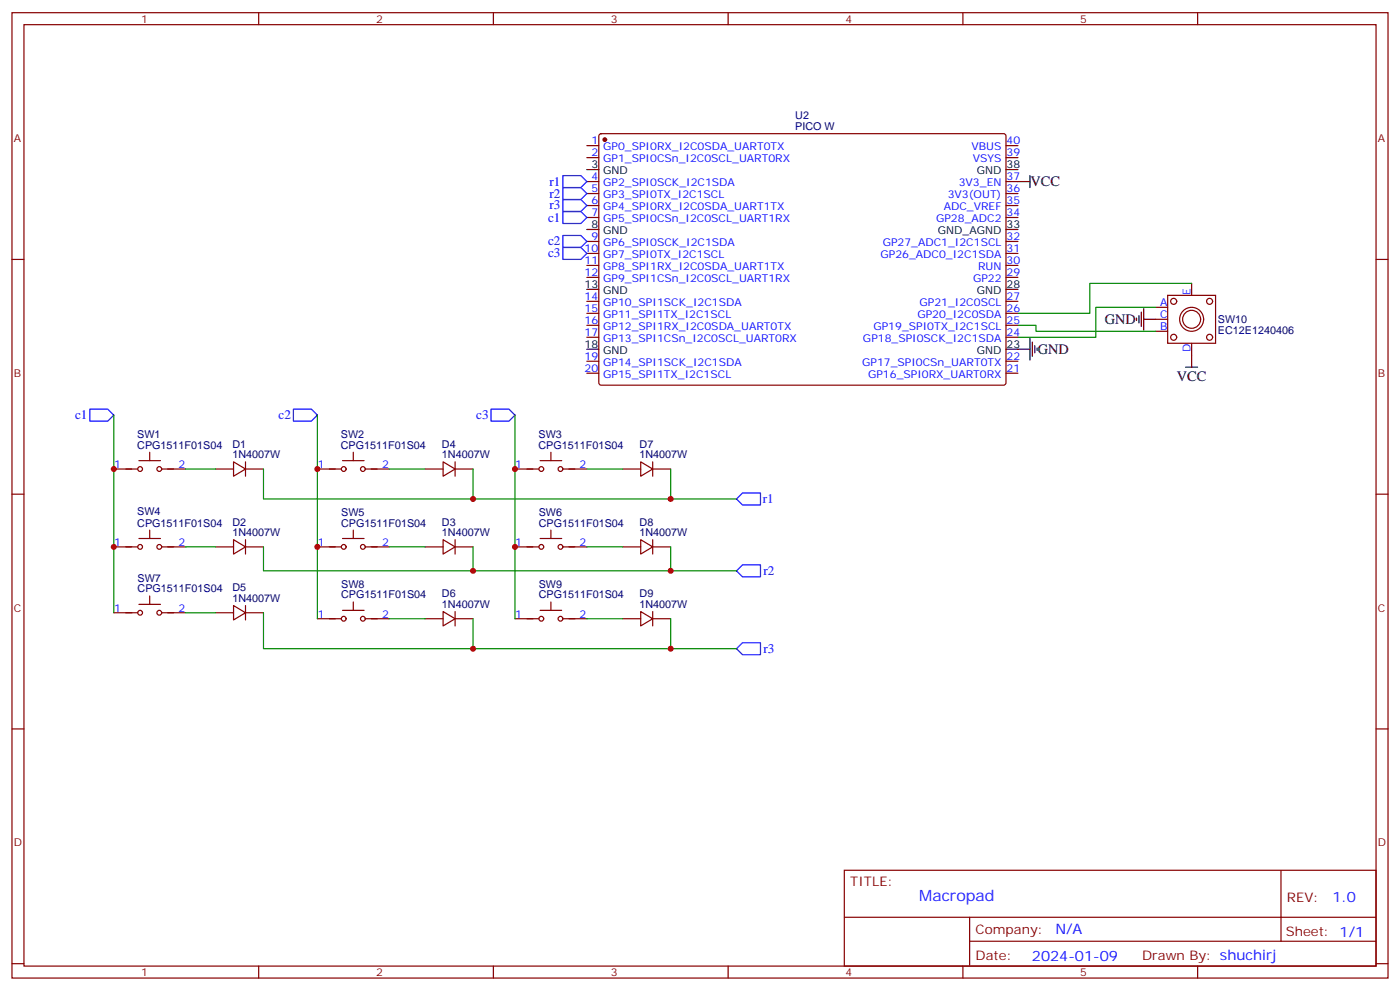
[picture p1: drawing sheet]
<svg xmlns="http://www.w3.org/2000/svg" width="412mm" height="292mm" viewBox="0 0 412 292" stroke-linecap="round" stroke-linejoin="round" font-family="sans-serif">
<g fill="none" stroke="#870000" stroke-width=".35">
<path d="M3.5 3.7h405.4v284.4h-405.4zM7.1 7.3h398.2v277.3h-398.2zM76.2 3.7v3.6M145.3 3.7v3.6M214.5 3.7v3.6M283.6 3.7v3.6M352.8 3.7v3.6M176.6 39.6l.5-.2h118.8l.4 .7v72.9l-.7 .5-118.8-.1-.4-.7v-72.6zM172.9 42.9h3.5M172.9 46.4h3.5M172.9 53.5h3.5M172.9 57h3.5"/>
<path d="M296.3 42.9h3.6M296.3 46.4h3.6M296.3 53.5h3.6M296.3 57h3.6M3.5 76.4h3.6M172.9 60.5h3.5M172.9 64.1h3.5M172.9 71.1h3.5M172.9 74.6h3.5M172.9 78.2h3.5M296.3 60.5h3.6M296.3 64.1h3.6"/>
<path d="M296.3 71.1h3.6M296.3 74.6h3.6M296.3 78.2h3.6M405.3 76.4h3.6M172.9 81.7h3.5M172.9 88.8h3.5M172.9 92.3h3.5M172.9 95.8h3.5M172.9 99.3h3.5M296.3 81.7h3.6M296.3 88.8h3.6M296.3 92.3h3.6"/>
<path d="M296.3 95.8h3.6M296.3 99.3h3.6M340.4 90.5h3.6M340.4 97.6h3.6M340.4 94.1h3.6M344 87h14.1v14.1h-14.1zM351 83.5v3.5M172.9 106.4h3.5M172.9 109.9h3.5M296.3 106.4h3.6M296.3 109.9h3.6M351 101.1v3.5"/>
<path d="M33.5 138.1h7.1M40.9 135.7h6.4M44.1 133.2v2.5M47.6 138.1h7.1M63.5 138.1h5.3M68.8 136l3.5 2.1-3.5 2.2zM72.3 138.1h5.3M72.3 136v4.3M93.5 138.1h7M100.9 135.7h6.3M104.1 133.2v2.5M107.6 138.1h7.1"/>
<path d="M125.2 138.1h5.3M130.5 136l3.6 2.1-3.6 2.2zM134.1 138.1h5.2M134.1 136v4.3M151.7 138.1h7M159.1 135.7h6.4M162.3 133.2v2.5M165.8 138.1h7.1M183.4 138.1h5.3M188.7 136l3.6 2.1-3.6 2.2zM192.3 138.1h5.3M192.3 136v4.3"/>
<path d="M3.5 145.6h3.6M40.9 158.6h6.4M44.1 156.1v2.5M68.8 159l3.5 2.1-3.5 2.1zM72.3 159v4.2M100.9 158.6h6.3M104.1 156.1v2.5M130.5 159l3.6 2.1-3.6 2.1zM134.1 159v4.2M159.1 158.6h6.4M162.3 156.1v2.5M188.7 159l3.6 2.1-3.6 2.1z"/>
<path d="M192.3 159v4.2M405.3 145.6h3.6M33.5 161.1h7.1M40.9 178h6.4M44.1 175.5v2.5M47.6 161.1h7.1M63.5 161.1h5.3M68.8 178.4l3.5 2.1-3.5 2.1zM72.3 161.1h5.3M72.3 178.4v4.2M93.5 161.1h7M100.9 179.8h6.3"/>
<path d="M104.1 177.3v2.5M107.6 161.1h7.1M125.2 161.1h5.3M134.1 161.1h5.2M151.7 161.1h7M159.1 179.8h6.4M162.3 177.3v2.5M165.8 161.1h7.1M183.4 161.1h5.3M192.3 161.1h5.3M33.5 180.5h7.1M47.6 180.5h7.1"/>
<path d="M63.5 180.5h5.3M72.3 180.5h5.3M93.5 182.2h7M107.6 182.2h7.1M125.2 182.2h5.3M130.5 180.1l3.6 2.1-3.6 2.2zM134.1 182.2h5.2M134.1 180.1v4.3M151.7 182.2h7M165.8 182.2h7.1M183.4 182.2h5.3M188.7 180.1l3.6 2.1-3.6 2.2z"/>
<path d="M192.3 182.2h5.3M192.3 180.1v4.3M3.5 214.7h3.6M405.3 214.7h3.6M248.7 256.3h156.6v28.3h-156.6zM377.3 256.4v20.8M248.7 270.2h156.5M285.6 277.2h119.6M285.6 270.2v14.1M3.5 283.8h3.6M76.2 284.6v3.5M145.3 284.6v3.5"/>
<path d="M214.5 284.6v3.5M283.6 284.6v3.5M352.8 284.6v3.5M405.3 283.8h3.6"/>
<circle cx="345.7" cy="99.3" r=".88"/>
<circle cx="345.7" cy="88.8" r=".88"/>
<circle cx="351" cy="94.1" r="3.5"/>
<circle cx="351" cy="94.1" r="2.65"/>
<circle cx="356.3" cy="88.8" r=".88"/>
<circle cx="356.3" cy="99.3" r=".88"/>
<circle cx="41.3" cy="138.1" r=".71"/>
<circle cx="46.9" cy="138.1" r=".71"/>
<circle cx="101.2" cy="138.1" r=".71"/>
<circle cx="106.9" cy="138.1" r=".71"/>
<circle cx="159.5" cy="138.1" r=".71"/>
<circle cx="165.1" cy="138.1" r=".71"/>
<circle cx="41.3" cy="161.1" r=".71"/>
<circle cx="46.9" cy="161.1" r=".71"/>
<circle cx="101.2" cy="161.1" r=".71"/>
<circle cx="106.9" cy="161.1" r=".71"/>
<circle cx="159.5" cy="161.1" r=".71"/>
<circle cx="165.1" cy="161.1" r=".71"/>
<circle cx="41.3" cy="180.5" r=".71"/>
<circle cx="46.9" cy="180.5" r=".71"/>
<circle cx="101.2" cy="182.2" r=".71"/>
<circle cx="106.9" cy="182.2" r=".71"/>
<circle cx="159.5" cy="182.2" r=".71"/>
<circle cx="165.1" cy="182.2" r=".71"/>
</g>
<path d="M165.8 51.7h5.3l1.8 1.8-1.8 1.7h-5.3zM165.8 55.2h5.3l1.8 1.8-1.8 1.8h-5.3zM165.8 58.8h5.3l1.8 1.7-1.8 1.8h-5.3zM165.8 62.3h5.3l1.8 1.8-1.8 1.7h-5.3zM165.8 69.4h5.3l1.8 1.7-1.8 1.8h-5.3zM165.8 72.9h5.3l1.8 1.7-1.8 1.8h-5.3zM26.5 120.5h5.2l1.8 1.8-1.8 1.7h-5.2zM86.4 120.5h5.3l1.8 1.8-1.8 1.7h-5.3zM144.6 120.5h5.3l1.8 1.8-1.8 1.7h-5.3zM217 147l1.7-1.8h5.3v3.5h-5.3zM217 168.1l1.7-1.7h5.3v3.5h-5.3zM217 191.1l1.7-1.8h5.3v3.5h-5.3z" fill="none" stroke="#00f" stroke-width=".35"/>
<g fill="none" stroke="#008700" stroke-width=".35">
<path d="M299.9 95.8h5.3v1.8h35.2M340.4 90.5h-17.6v8.8h-22.9M351 83.5h-30v8.8h-21.1M33.5 122.3v58.2M54.7 138.1h8.8M77.6 138.1v8.9h61.7M93.5 122.3v59.9M114.7 138.1h10.5M139.3 138.1v8.9h58.3M151.7 122.3v59.9M172.9 138.1h10.5M197.6 138.1v8.9h19.4"/>
<path d="M54.7 161.1h8.8M77.6 161.1v7h61.7M114.7 161.1h10.5M139.3 161.1v7h58.3M172.9 161.1h10.5M197.6 161.1v7h19.4M54.7 180.5h8.8M77.6 180.5v10.6h61.7M114.7 182.2h10.5M139.3 182.2v8.9h58.3M172.9 182.2h10.5M197.6 182.2v8.9h19.4"/>
</g>
<circle cx="178.2" cy="41.1" r=".53" fill="#870000" stroke="#870000" stroke-width=".35"/>
<g fill="none" stroke="#000" stroke-width=".35">
<path d="M172.9 50h3.5M296.3 50h3.6M299.9 53.5h3.5M303.4 51.7v3.5M172.9 67.6h3.5M296.3 67.6h3.6M172.9 85.2h3.5M296.3 85.2h3.6M303.4 99.7v6.3M334.8 93.7v.7M335.5 93v2.1M336.2 91.9v4.3"/>
<path d="M336.9 94.1h3.5M336.9 90.9v6.3M172.9 102.9h3.5M296.3 102.9h7.1M304.1 100.8v4.2M304.8 101.8v2.1M305.5 102.5v.7M349.2 108.2h3.6M351 104.6v3.6"/>
</g>
<g fill="#c00">
<circle cx="33.5" cy="138.1" r=".88"/>
<circle cx="33.5" cy="161.1" r=".88"/>
<circle cx="93.5" cy="138.1" r=".88"/>
<circle cx="93.5" cy="161.1" r=".88"/>
<circle cx="151.7" cy="138.1" r=".88"/>
<circle cx="151.7" cy="161.1" r=".88"/>
<circle cx="197.6" cy="147" r=".88"/>
<circle cx="139.3" cy="147" r=".88"/>
<circle cx="197.6" cy="168.1" r=".88"/>
<circle cx="139.3" cy="168.1" r=".88"/>
<circle cx="197.6" cy="191.1" r=".88"/>
<circle cx="139.3" cy="191.1" r=".88"/>
</g>
<text font-size="4.6" fill="#00f" x="270.8" y="265.4">Macropad</text>
<g font-size="4.2">
<text x="303.6" y="54.9">VCC</text>
<text x="325.4" y="95.5">GND</text>
<text x="305.7" y="104.3">GND</text>
<text x="346.7" y="112.1">VCC</text>
</g>
<g font-size="4.2" fill="#00f">
<text x="392.5" y="265.6">1.0</text>
<text x="310.9" y="275.2">N/A</text>
<text x="304" y="283">2024-01-09</text>
</g>
<g font-size="3.9" fill="#00f">
<text x="161.9" y="54.7">r1</text>
<text x="161.9" y="58.2">r2</text>
<text x="161.5" y="65.3">c1</text>
<text x="161.9" y="61.7">r3</text>
<text x="161.5" y="72.3">c2</text>
<text x="161.5" y="75.8">c3</text>
<text x="22.1" y="123.5">c1</text>
<text x="82.1" y="123.5">c2</text>
<text x="140.3" y="123.5">c3</text>
<text x="224.7" y="148.2">r1</text>
<text x="224.9" y="169.3">r2</text>
<text x="224.9" y="192.3">r3</text>
</g>
<g font-size="3.9" fill="#800">
<text x="250.5" y="260.9">TITLE:</text>
<text x="379.1" y="265.6">REV:</text>
<text x="287.4" y="275.1">Company:</text>
<text x="378.7" y="275.7">Sheet: 1/1</text>
<text x="287.4" y="282.8">Date:</text>
<text x="336.4" y="282.9">Drawn By: shuchirj</text>
</g>
<g font-size="3.2" fill="#800">
<text x="41.6" y="6.7">1</text>
<text x="110.8" y="6.7">2</text>
<text x="179.9" y="6.7">3</text>
<text x="249.1" y="6.7">4</text>
<text x="318.2" y="6.7">5</text>
<text x="4.1" y="41.8">A</text>
<text x="405.9" y="41.8">A</text>
<text x="4.1" y="111">B</text>
<text x="405.9" y="111">B</text>
<text x="4.1" y="180.1">C</text>
<text x="405.9" y="180.1">C</text>
<text x="4.1" y="249.3">D</text>
<text x="405.9" y="249.3">D</text>
<text x="41.6" y="287.5">1</text>
<text x="110.8" y="287.5">2</text>
<text x="179.9" y="287.5">3</text>
<text x="249.1" y="287.5">4</text>
<text x="318.2" y="287.5">5</text>
</g>
<g font-size="3.2" fill="#000080">
<text x="234.3" y="35.1">U2</text>
<text x="234.3" y="38.3">PICO W</text>
<text x="358.8" y="95.2">SW10</text>
<text x="358.8" y="98.4">EC12E1240406</text>
<text x="40.4" y="128.9">SW1</text>
<text x="68.4" y="131.9">D1</text>
<text x="100.4" y="128.9">SW2</text>
<text x="130.2" y="131.9">D4</text>
<text x="158.6" y="128.9">SW3</text>
<text x="188.4" y="131.9">D7</text>
<text x="40.4" y="132.2">CPG1511F01S04</text>
<text x="68.4" y="135">1N4007W</text>
<text x="100.4" y="132.2">CPG1511F01S04</text>
<text x="130.2" y="135">1N4007W</text>
<text x="158.6" y="132.2">CPG1511F01S04</text>
<text x="188.4" y="135">1N4007W</text>
<text x="40.4" y="155.1">CPG1511F01S04</text>
<text x="40.4" y="151.8">SW4</text>
<text x="68.4" y="154.8">D2</text>
<text x="100.5" y="155.1">CPG1511F01S04</text>
<text x="100.5" y="152">SW5</text>
<text x="130.2" y="154.8">D3</text>
<text x="158.7" y="155.1">CPG1511F01S04</text>
<text x="158.7" y="152">SW6</text>
<text x="188.4" y="154.8">D8</text>
<text x="68.4" y="157.9">1N4007W</text>
<text x="130.2" y="157.9">1N4007W</text>
<text x="188.4" y="157.9">1N4007W</text>
<text x="40.5" y="171.4">SW7</text>
<text x="100.5" y="173.2">SW8</text>
<text x="158.7" y="173.2">SW9</text>
<text x="40.5" y="174.5">CPG1511F01S04</text>
<text x="68.4" y="177.3">1N4007W</text>
<text x="68.4" y="174.2">D5</text>
<text x="100.5" y="176.2">CPG1511F01S04</text>
<text x="130.2" y="179.1">1N4007W</text>
<text x="130.2" y="175.9">D6</text>
<text x="158.7" y="176.2">CPG1511F01S04</text>
<text x="188.4" y="179.1">1N4007W</text>
<text x="188.4" y="175.9">D9</text>
</g>
<g font-size="3.2" fill="#00f">
<text x="174.2" y="42.5">1</text>
<text x="174.2" y="46.1">2</text>
<text x="177.7" y="44.3">GP0_SPI0RX_I2C0SDA_UART0TX</text>
<text x="177.7" y="47.8">GP1_SPI0CSn_I2C0SCL_UART0RX</text>
<text x="286.2" y="44.3">VBUS</text>
<text x="286.6" y="47.8">VSYS</text>
<text x="296.5" y="46.1">39</text>
<text x="296.5" y="42.5">40</text>
<text x="174.2" y="53.1">4</text>
<text x="296.5" y="53.1">37</text>
<text x="174.2" y="56.7">5</text>
<text x="177.7" y="54.9">GP2_SPI0SCK_I2C1SDA</text>
<text x="177.7" y="58.4">GP3_SPI0TX_I2C1SCL</text>
<text x="279.2" y="58.4">3V3(OUT)</text>
<text x="282.4" y="54.9">3V3_EN</text>
<text x="296.5" y="56.7">36</text>
<text x="174.2" y="60.2">6</text>
<text x="174.2" y="63.7">7</text>
<text x="177.7" y="61.9">GP4_SPI0RX_I2C0SDA_UART1TX</text>
<text x="177.7" y="65.5">GP5_SPI0CSn_I2C0SCL_UART1RX</text>
<text x="275.8" y="65.5">GP28_ADC2</text>
<text x="278" y="61.9">ADC_VREF</text>
<text x="296.5" y="63.7">34</text>
<text x="296.5" y="60.2">35</text>
<text x="174.2" y="70.8">9</text>
<text x="296.5" y="70.8">32</text>
<text x="172.2" y="74.3">10</text>
<text x="172.2" y="77.8">11</text>
<text x="177.7" y="72.5">GP6_SPI0SCK_I2C1SDA</text>
<text x="177.7" y="76.1">GP7_SPI0TX_I2C1SCL</text>
<text x="259.4" y="76.1">GP26_ADC0_I2C1SDA</text>
<text x="260" y="72.5">GP27_ADC1_I2C1SCL</text>
<text x="296.5" y="77.8">30</text>
<text x="296.5" y="74.3">31</text>
<text x="172.2" y="81.4">12</text>
<text x="177.7" y="79.6">GP8_SPI1RX_I2C0SDA_UART1TX</text>
<text x="177.7" y="83.1">GP9_SPI1CSn_I2C0SCL_UART1RX</text>
<text x="286.6" y="83.1">GP22</text>
<text x="288.1" y="79.6">RUN</text>
<text x="296.5" y="81.4">29</text>
<text x="172.2" y="88.4">14</text>
<text x="296.5" y="88.4">27</text>
<text x="350.7" y="87" transform="rotate(-90 350.7 87)">E</text>
<text x="172.2" y="91.9">15</text>
<text x="172.2" y="95.5">16</text>
<text x="177.7" y="90.2">GP10_SPI1SCK_I2C1SDA</text>
<text x="177.7" y="93.7">GP11_SPI1TX_I2C1SCL</text>
<text x="270.2" y="93.7">GP20_I2C0SDA</text>
<text x="270.9" y="90.2">GP21_I2C0SCL</text>
<text x="296.5" y="95.5">25</text>
<text x="296.5" y="91.9">26</text>
<text x="341.7" y="93.7">C</text>
<text x="341.8" y="90.2">A</text>
<text x="172.2" y="99">17</text>
<text x="177.7" y="97.2">GP12_SPI1RX_I2C0SDA_UART0TX</text>
<text x="177.7" y="100.8">GP13_SPI1CSn_I2C0SCL_UART0RX</text>
<text x="254.2" y="100.8">GP18_SPI0SCK_I2C1SDA</text>
<text x="257.3" y="97.2">GP19_SPI0TX_I2C1SCL</text>
<text x="296.5" y="99">24</text>
<text x="341.8" y="97.2">B</text>
<text x="172.2" y="106">19</text>
<text x="177.7" y="107.8">GP14_SPI1SCK_I2C1SDA</text>
<text x="254" y="107.8">GP17_SPI0CSn_UART0TX</text>
<text x="296.5" y="106">22</text>
<text x="350.7" y="103.6" transform="rotate(-90 350.7 103.6)">D</text>
<text x="172.2" y="109.6">20</text>
<text x="177.7" y="111.3">GP15_SPI1TX_I2C1SCL</text>
<text x="255.7" y="111.3">GP16_SPI0RX_UART0RX</text>
<text x="296.5" y="109.6">21</text>
<text x="33.6" y="137.8">1</text>
<text x="52.6" y="137.8">2</text>
<text x="93.6" y="137.8">1</text>
<text x="112.5" y="137.8">2</text>
<text x="151.8" y="137.8">1</text>
<text x="170.7" y="137.8">2</text>
<text x="33.6" y="160.7">1</text>
<text x="52.6" y="160.7">2</text>
<text x="93.6" y="160.7">1</text>
<text x="112.5" y="160.7">2</text>
<text x="151.8" y="160.7">1</text>
<text x="170.7" y="160.7">2</text>
<text x="33.6" y="180.1">1</text>
<text x="52.6" y="180.1">2</text>
<text x="93.6" y="181.9">1</text>
<text x="112.5" y="181.9">2</text>
<text x="151.8" y="181.9">1</text>
<text x="170.7" y="181.9">2</text>
</g>
<g font-size="3.2">
<text x="174.2" y="49.6">3</text>
<text x="177.7" y="51.4">GND</text>
<text x="287.7" y="51.4">GND</text>
<text x="296.5" y="49.6">38</text>
<text x="174.2" y="67.2">8</text>
<text x="177.7" y="69">GND</text>
<text x="276.3" y="69">GND_AGND</text>
<text x="296.5" y="67.2">33</text>
<text x="172.2" y="84.9">13</text>
<text x="177.7" y="86.6">GND</text>
<text x="287.7" y="86.6">GND</text>
<text x="296.5" y="84.9">28</text>
<text x="172.2" y="102.5">18</text>
<text x="177.7" y="104.3">GND</text>
<text x="287.7" y="104.3">GND</text>
<text x="296.5" y="102.5">23</text>
</g>
</svg>
